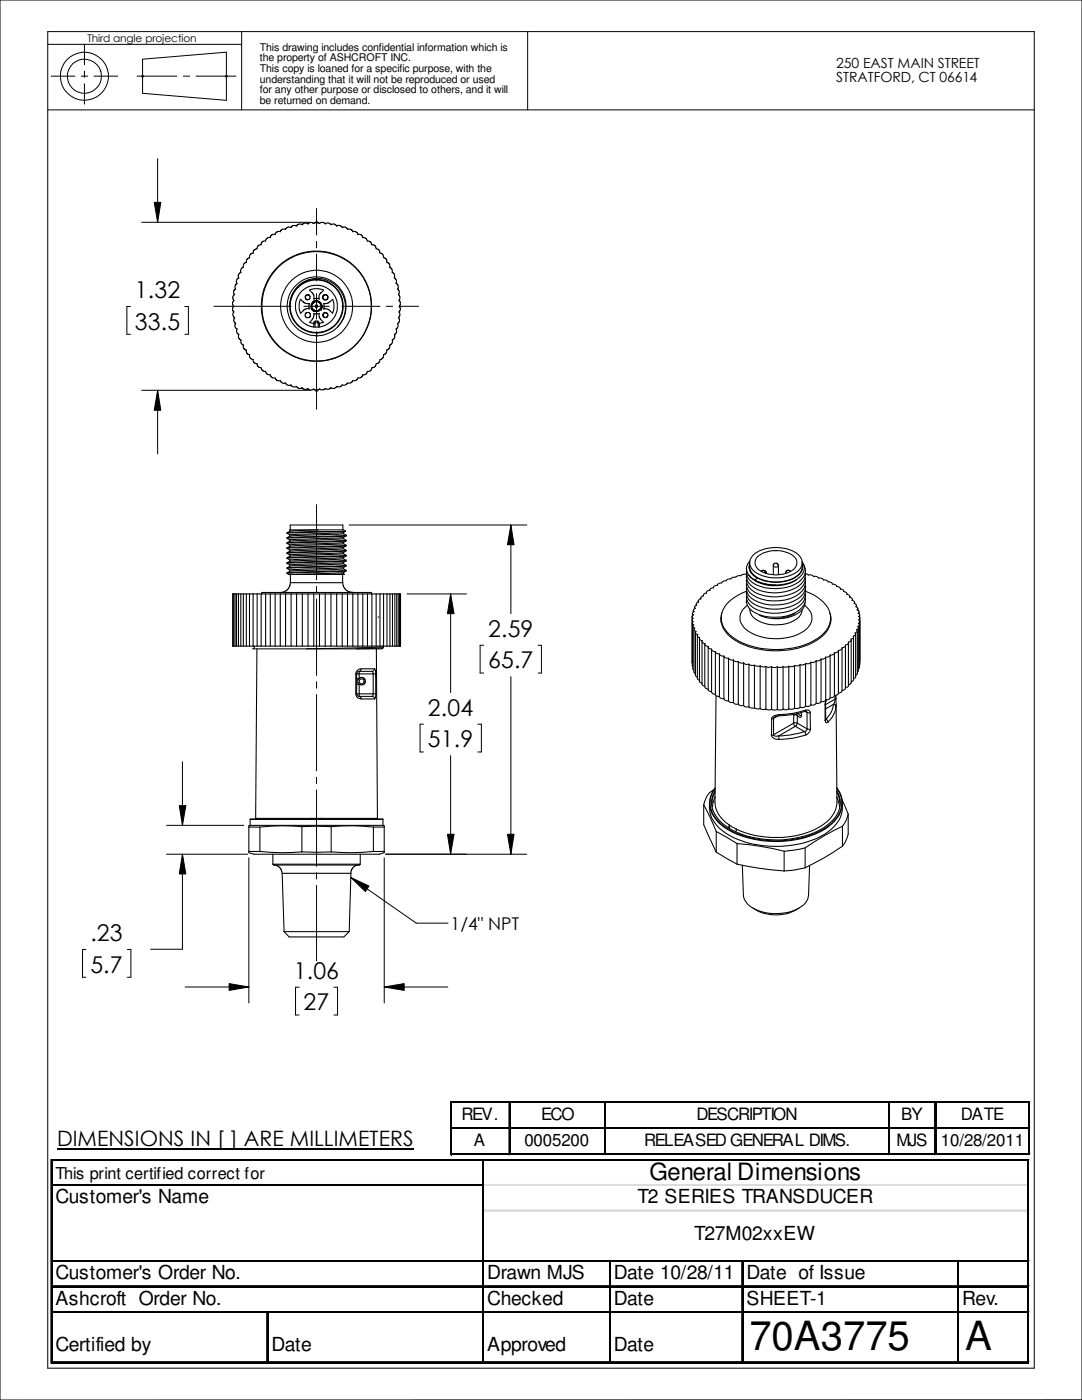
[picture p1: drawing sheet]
<svg xmlns="http://www.w3.org/2000/svg" width="216mm" height="279mm" viewBox="0 0 216 279" stroke-linecap="round" stroke-linejoin="round" font-family="sans-serif">
<g fill="none" stroke="#000" stroke-width=".2">
<path d="M0 0h215.9v279.4h-215.9zM9.5 8.8h38.7M9.5 6.3h196.9v266.8h-196.9zM10.2 15.2h4.7M16.2 15.2h1.3M16.8 8.8v4.1M16.8 14.2v1.3M16.8 16.7v4.1M18.8 15.2h4.7M27.3 15.2h8M28.3 15.1l.3 .3M28.4 11.8l16.8-1.4v9.6l-16.8-1.4z"/>
<path d="M28.6 15.1l-.3 .3M36.6 15.2h1.2M39.1 15.2h8M45 15.1l.3 .3M45.3 15.1l-.3 .3M48.2 6.3v15.6M105.3 6.3v15.6M9.5 21.9h196.9M31.5 31.7v12.7M28.3 44.4h33.6M30.8 40.4h1.3l-.6 4zM63 44.4h.3"/>
<path d="M63 44.2l.3 .3M63.2 41.6v5.3M63.2 48.2v1.2M63.2 50.7v5.3M63.2 58.6v5.1M63.3 44.2l-.3 .3M26 61.2h-.7v5.5h.7M28.3 77.9h33.6M31.5 77.9l.6 4h-1.3zM31.5 77.9v12.7M36.9 61.2h.7v5.5h-.7M42.7 61.1h9.4"/>
<path d="M52.3 61.1h5.8M60.6 61.1h5.1M63 77.9h.3M63 77.8l.3 .3M63.2 66.2v5.8M63.2 72.2v9.5M63.3 77.8l-.3 .3M68.2 61.1h7.6M77.1 61.1h1.3M79.6 61.1h3.9M63.2 100.7v15M63.2 117v1.3"/>
<path d="M63.2 119.5v15.3M69.7 104.8h35.4M81.2 118.5h11.9M89.9 118.5l.7 4h-1.3zM89.9 118.5v19.7M101.9 104.8l.7 3.9h-1.3zM101.9 104.8v17.7M63.2 136.1v1.2M63.2 138.6v15.2M96.5 128.8h-.7v5.5h.7M101.9 135v35.5M107.4 128.8h.6v5.5h-.6"/>
<path d="M36.4 152v12.7M63.2 155.1v1.3M63.2 157.6v15.3M84.5 144.5h-.7v5.6h.7M89.9 150.8v19.7M95.3 144.5h.8v5.6h-.8M33.2 170.5h16.2M33.2 164.7h15.4M35.8 160.8h1.3l-.7 3.9zM36.4 170.5l.7 3.9h-1.3zM36.4 170.5v18.9h-6.3M49.7 171.2v29"/>
<path d="M63.2 174.2v1.2M63.2 176.7v15.1M70 175.1l3.6 1.7-.7 1.1zM70 175.1l13.1 9.1h6.3M76.7 171.2v29M77 170.5h28.1M89.3 166.5h1.3l-.7 4zM101.3 166.5h1.3l-.7 4zM17.1 189.5h-.6v5.5h.6M25.4 189.5h.7v5.5h-.7M37 197h12.7M45.7 196.3l4 .7-4 .7z"/>
<path d="M59.7 197h-.7v5.6h.7M66.6 197h.8v5.6h-.8M76.7 197l3.9-.7v1.4zM76.7 197h12.7M89.9 219.8v10.7M90.2 219.8h115.3M10.2 231.4v40.7M10.5 231.4h194.9M10.5 236.4h86.1M90.2 225h115.3M90.2 230.2h115.3M96.3 231.6v40.5"/>
<path d="M101.6 220v10.5M120.6 220v10.5M177.3 220v10.5M186.5 220v10.5M205.1 231.6v40.5M205.2 220v10.5M10.5 251.5h194.9M10.5 256.6h194.9M121.5 251.8v20.3M148 251.8v20.3M191.1 251.8v20.3M10.5 261.7h194.9"/>
<path d="M10.5 271.7h194.9M53.2 262v10.1"/>
<circle cx="16.8" cy="15.2" r="4.8"/>
<circle cx="16.8" cy="15.2" r="3.4"/>
</g>
<g fill="none" stroke="#000" stroke-width=".21">
<path d="M46.8 58.8l-.4 .5 .1 .4 .2 .3-.3 .3v.4l.3 .4M47 57.7l-.4 .5 .2 .6M47.3 56.6l-.4 .4 .1 .7M47.6 55.5l-.4 .5 .1 .6M48 54.4l-.5 .5 .2 .6M48.6 53.3l-.6 .5 .1 .6M51.3 49.7l-.5 .1-.3 .3v.4l-.6 .3-.1 .6-.5 .3-.1 .7h-.3l-.3 .3v.7M53 48.1l-.6 .1-.2 .3-.1 .4h-.4l-.3 .2-.1 .6M53.9 47.4l-.6 .1-.3 .6M54.9 46.8l-.7 .1-.3 .6M55.9 46.2l-.7 .1-.3 .5M57 45.8h-.7l-.4 .5"/>
<path d="M58.1 45.4l-.7-.1-.4 .5M59.4 57.4l1.7-1.1 1.2-.4h1.4l.9 .1 1.1 .5 1.5 1.2 .5 .8 .5 1.2 .2 1.9-.2 .9-.5 1.2-1.2 1.5-.8 .5-1.1 .5-2 .1-.9-.1-1.1-.5-1.5-1.2-.6-.8-.4-1.2-.2-1.9 .4-1.5 .7-1.2 .5-.5M60.2 58.2l1.2-.9 1.2-.4 1.6 .1 .7 .3 1 .7 1.1 1.4 .3 1.1-.1 1.6-.2 .8-.7 1-1.4 1-1.2 .4-1.6-.1-.7-.3-1-.6-1.1-1.4-.3-1.2v-1.2l.2-.8 .5-1 .5-.5M60.3 44.8l-.7-.1-.5 .4-.6-.1-.4 .4M61.4 44.7l-.5-.2-.3 .1-.3 .3M61.8 59a.48 .48 0 0 0-.8 0v.6l.4 .3M62.6 44.6l-.3-.2h-.5l-.3 .3M62.6 44.6l.3-.2h.6l.2 .2M63.3 60h-.5l-.4 .2M63.3 60h.1M63.3 60v.1M63.8 44.6l.2-.2h.4l.5 .3"/>
<path d="M64 58.4l-.3 .6v.7l-.3-.1-.8 .1v-.9l-.8-.9 .9-.3h.9l.9 .3-.4 .6M64.6 59l-.2 .5 .5 .4M64.6 59l.2-.2 .4 .1 .2 .3-.1 .4M64.9 44.7l.2-.2h.4l.5 .3M66 44.9l.3-.2h.4l.4 .4M67.2 45.1l.6-.1 .5 .4M68.3 45.4l.5-.1 .5 .5M69.3 45.8l.6-.1 .5 .5M70.4 46.3l.4-.1 .3 .1 .3 .5M71.4 46.8h.6l.3 .4 .1 .2M72.4 47.5h.6l.3 .6M73.3 48.1l.6 .1 .3 .7"/>
<path d="M74.2 48.9h.3l.4 .2 .2 .6h.3l.3 .3 .1 .5M75.8 50.5l.6 .3 .1 .6M76.5 51.4l.6 .3 .1 .7 .5 .3 .1 .7 .3 .2 .2 .3-.1 .5M78.3 54.4l.4 .3 .1 .4-.1 .4M78.7 55.5l.4 .5-.1 .5M79 56.6l.5 .4-.2 .7 .4 .4-.2 .7M79.5 58.8l.3 .4v.4l-.2 .3M79.6 60l.3 .3v.5l-.2 .3 .2 .4v.3l-.3 .4M46.6 61.1l-.2 .7 .3 .5M46.7 62.2l-.3 .5 .1 .4 .3 .3-.1 .7 .3 .5M47 64.5l-.1 .6 .4 .6M47.3 65.7l-.1 .5 .5 .6-.2 .3 .1 .4 .5 .4-.1 .4 .2 .4 .4 .2"/>
<path d="M48.6 68.8v.8l.6 .3M49.1 69.9l.1 .6 .6 .3M49.8 70.8l.1 .7 .6 .3M50.5 71.7l.1 .6 .7 .3 .1 .4 .2 .2 .5 .2 .3 .6 .6 .1M53 74.1l.3 .6 .6 .1M53.9 74.8l.2 .5 .8 .1M54.9 75.4l.4 .5 .6 .1M55.9 75.9l.5 .6h.6M57 76.4l.4 .5 .7-.1M57.8 61.1l.1 .9 .4 1.3 1.1 1.6 1.6 1.1 1 .3 1.2 .2M57.8 61.1l.2-1.5 .6-1.3 .8-1 1.6-1.1 1.5-.4h1.6l1.6 .6 1.2 .9 1 1.3 .5 1.6 .1 1.6-.5 1.5-.6 1-1.1 1.1-1.5 .8-1.4 .2M57.8 61.1a5.6 5.6 0 0 1 6.5-5.5 5.6 5.6 0 0 1 4.4 7.2l-.3 1-1.1 1.5"/>
<path d="M58 76.8l.5 .4 .7-.1M59.2 77.1l.4 .4 .7-.1M60.3 77.4l.5 .3 .7-.1M60.5 60.2l.6 .4h.7l-.2 .3 .2 .7h-.6l-.5 .2-.7 .7-.3-.9v-1l.2-.9 .6 .5M61.4 77.6l.5 .3 .7-.3M62.1 61.6l.6 .6M62.1 61.6l.2 .3 .4 .3M62.1 61.5v.1M62.3 63.8l.3-.6v-.6h1.1l.1 .8 .8 .9M62.3 63.8l-.5 .5 .8 .3M62.4 60.4l.5-.4 .9 .2 .4 .7v.6l-.3 .4-.6 .3-.8-.2-.4-.7v-.6l.3-.3M62.5 60.2h.1"/>
<path d="M62.5 60.2v.1M62.6 64.6h.3v.7M62.6 64.6l.1-.4 .2-.1h.6l.2 .5M62.6 64.6v.7M62.8 62.1l-.1 .1M62.8 64.6l.2-.3h.4l.1 .3M62.9 67h.4M62.9 61l.3-.1 .1 .4h-.3zM63.2 66.5v.5M63.2 66.5h.3M63.3 60l-.8 .2M63.5 64.6h.3v.7"/>
<path d="M63.5 64.6v.7M64 61.8h.1M64.1 61.8h.1M64.2 61l-.1 .8M64.2 61h.1M64.3 61l-.2 .8M64.3 61h.1M64.5 64.3l-.7 .3M64.6 63.2l-.2-.2 .2-.5a.49 .49 0 0 1 .7 .1 .49 .49 0 0 1-.1 .7l-.3 .1M64.9 77.6l-.4 .2h-.5a.28 .28 0 0 0-.3-.2 .28 .28 0 0 0-.2 .3h-.5l-.4-.3M65.8 62l-.6-.4-.6 .1v-1.2h.8l1-.8 .2 .9v1l-.2 .9-.6-.5M66 77.4l-.6 .3-.5-.2"/>
<path d="M67.2 77.1l-.5 .4-.7-.1M67.3 65.3a6 6 0 0 1-4.1 1.7M67.3 65.3a5.9 5.9 0 0 0-1.1-9.3 5.9 5.9 0 0 0-8.7 3.6 5.9 5.9 0 0 0 5.7 7.4M68.3 76.8l-.5 .4-.6-.1M69.3 76.5l-.5 .4-.5-.1M70.4 76l-.4 .4h-.7M71.4 75.4l-.4 .5h-.6M72.4 74.8l-.4 .6h-.6M73.3 74.1l-.3 .6-.7 .1M74.2 73.4l-.3 .6-.6 .1M76.5 70.8v.6l-.3 .3-.4 .1-.1 .5-.6 .3-.3 .6-.6 .2M77.2 69.9l-.2 .6-.5 .3"/>
<path d="M79.5 63.4l.2 .7-.4 .5 .1 .6-.4 .4 .2 .5-.2 .4-.3 .3v.6l-.4 .4v.6l-.5 .5-.1 .6-.3 .3-.3 .1M79.6 62.3l.2 .6-.3 .5M46.5 118.5h.2M46.5 118.5v10.4M46.7 118.5h.2M46.7 118.5v10.4M46.9 118.5h.3M46.9 118.5v10.4M47.2 118.5h.4M47.2 118.5v10.4M47.6 118.5h.4M47.6 118.5v10.4"/>
<path d="M48 118.5h.6M48 118.5v10.4M48.6 118.5h.5M48.6 118.5v10.4M49.1 118.5h.7M49.1 118.5v10.4M50.5 118.5h-.7v10.4h.7M51.3 118.5h.8M51.3 118.5h-.8v10.4h.8M51.3 118.5v10.4M52.1 118.5h27.1M52.1 118.5v10.4"/>
<path d="M52.2 118.5v-.3h21.9v.3M53 118.5v10.4M53.9 118.5v10.4M54.9 118.5v10.4M55.9 118.5v10.4M57 118.5v10.4M57.3 111.3v.2l.5 .3v.2l-.5 .3 .5 .5v.2l-.5 .5M57.3 113.5l.5 .2M57.3 109.5l.5 .3M57.3 108.3v.2l.5 .3M57.3 106.5l.5 .3M57.3 106.3v.1"/>
<path d="M57.3 112.4l11.7-.4-.2 .1a1.96 1.96 0 0 1-1.6 .3l-9.3 .4M57.8 113.7v.3l-.5 .3v.1M57.8 110l-.5 .3v.1l.5 .3v.3l-.5 .3M57.8 107l-.5 .3 .5 .5M57.8 106.8v.2M57.8 108.8v.2M57.9 106l5.3-.3v.4M57.9 105.7v-.9h10.5v.9M58 116.3l-.2 .7-.4 .7-.8 .5-.6 .1M58 114.6v1.7M58 116.3h10.4M58.1 118.5v10.4"/>
<path d="M59.2 118.5v10.4M60.3 118.5v10.4M61.5 118.5v10.4M62.6 118.5v10.4M63.2 106.1l-5.9 .2M63.2 106.1h4.1M63.8 118.5v10.4M64.9 118.5v10.4M66 118.5v10.4M67.2 118.5v10.4M67.3 106.1l-10 .4M68.3 118.5v10.4"/>
<path d="M68.4 114.6v1.7M68.4 116.3l.1 .7 .5 .7 .6 .4 .8 .1M68.5 107.3l-10.4 .4h-.3v.3l-.5 .3M68.5 107.5l-10.6 .5M68.5 108.5l-10.7 .5M68.5 109.5l-10.7 .5v-.2M68.5 110.5l-10.6 .5M68.5 111.5l-10.6 .5M68.5 112.5l-10.6 .5M68.5 113.5l-10.6 .5M68.5 114.5l-2 .1M68.5 106.3l-10.7 .5"/>
<path d="M68.5 109.3l-10.7 .5M68.5 110.3l-10.6 .4M68.5 111.3l-10.6 .5M68.5 113.3l-10.7 .4M68.5 114.3l-9.4 .3M68.5 105.7l.5 .3M68.5 105.7h-10.7v.3l-.5 .3M68.5 107.5l.5 .3M68.5 108.2v.3l.5 .3M68.5 112.3v.2l.5 .3M68.9 106l-1.6 .1M69 106l-.5 .3v.2"/>
<path d="M69 109l-11.7 .4v-.1l.5-.3M69 106.8a.93 .93 0 0 0-1.1-.2l-10 .4M69 109l-.5 .3v.2l.5 .3M69 109.9l-.5 .4v.2l.5 .3M69 111l-.5 .3v.2l.5 .3M69 112.9l-.5 .4v.2l.5 .3M69 114l-.5 .3v.2l.2 .1h-11.1l-.3-.1M69 106.9l-.5 .4v.2M69 108l-.5 .3-1.1 .1-9.6 .4M69 106.8l-11.7 .5M69 107.8l-11.7 .5M69 109v-.2l-11.7 .5"/>
<path d="M69 109.8l-11.7 .5M69 110.8l-11.7 .5M69 111.8l-11.7 .5M69 112.8l-11.7 .5M69 114v-.2l-11.7 .5M69 106.9l-11.7 .5M69 108l-11.7 .5M69 109.9l-11.7 .5M69 111l-11.7 .5M69 112.9l-11.7 .6M69 114l-11.7 .4M69 106.8v.1"/>
<path d="M69 107.8v.2M69 109.8v.1M69 110.8v.2M69 111.8v.1M69 112.8v.1M69 110.8h.1M69 106.9h.1M69.3 118.5v10.4M70.4 118.5v10.4M71.4 118.5v10.4M72.4 118.5v10.4M73.3 118.5v10.4"/>
<path d="M74.2 118.5v10.4M75.1 118.5v10.4M75.8 118.5v10.4M76.5 118.5v10.4M77.2 118.5v10.4M77.8 118.5v10.4M78.3 118.5v10.4M78.8 118.5v10.4M79.2 118.5h.3M79.2 118.5v10.4M79.5 118.5v10.4M79.5 118.5h.4v10.4h-.4"/>
<path d="M79.7 118.5v10.4M79.8 118.5v10.4M139.3 119.9v.2M139.8 119.3v.2M140.3 118.8v.1M141 118.4l-.5 .1-.1 .4-.6 .4 .1 .2a.45 .45 0 0 0-.5 .6 .39 .39 0 0 0-.4 .2 .39 .39 0 0 0 0 .4 .41 .41 0 0 0-.3 .3 .41 .41 0 0 0 0 .4 .36 .36 0 0 0-.3 .3 .36 .36 0 0 0 .1 .3 .35 .35 0 0 0-.3 .3 .35 .35 0 0 0 .2 .4 .33 .33 0 0 0-.3 .3 .33 .33 0 0 0 .2 .4l-.2 .4 .2 .2a.36 .36 0 0 0-.2 .4 .36 .36 0 0 0 .3 .3 .34 .34 0 0 0-.1 .4 .34 .34 0 0 0 .3 .2 .38 .38 0 0 0-.1 .5 .38 .38 0 0 0 .4 .2 .39 .39 0 0 0-.1 .5 .39 .39 0 0 0 .4 .2l-.1 .2 .5 .4v.3l.5 .2a.46 .46 0 0 0 .6 .6 .48 .48 0 0 0 .6 .6l.1 .4 .6 .1a.7 .7 0 0 0 .7 .5 .65 .65 0 0 0 .9 .5M141 118.2v.2M141.6 117.8l-.5 .2-.1 .4M141.6 117.7v.1M142.4 117.3l-.6 .1-.2 .4M142.4 117.2v.1M143.2 116.8a.63 .63 0 0 0-.8 .5"/>
<path d="M143.2 116.8h.1M148.9 114.6h-.5l-.5 .3h-.5l-.6 .3h-.6l-.4 .3-.6 .1a.92 .92 0 0 1-.9 .4l-.3 .3a.66 .66 0 0 0-.8 .5M148.9 113.5v.1M148.9 114.3v.1M148.9 115.1v.1M148.9 115.9v.1M148.9 116.8h.1M148.9 117.6h.1M148.9 118.4v.1M148.9 119.2v.1M149 118a7.9 7.9 0 0 0-4.9 4.2 4.6 4.6 0 0 0 2.2 5 15.9 15.9 0 0 0 11.9 2.1 10.3 10.3 0 0 0 7-4 4.3 4.3 0 0 0-1.5-5.7l-1.3-.9-1.7-.7M149.3 114.6a6.2 6.2 0 0 0 5.5 2.2"/>
<path d="M149.5 113.1a2.44 2.44 0 0 0 1.5 2.2M149.5 112.7a2.41 2.41 0 0 0 1.5 2.6M149.6 112.3a3 3 0 0 0 2.5 3.4 7.6 7.6 0 0 0 7.4-1.2 2.41 2.41 0 0 0 .6-2.2M149.6 111.9a2.06 2.06 0 0 0 .3 3.3l.8 .6M150.2 110.9a7.7 7.7 0 0 1 8-1 2.45 2.45 0 0 1 1.6 3.4 6.6 6.6 0 0 1-7.1 1.8 3.6 3.6 0 0 1-3.1-2.6 1.96 1.96 0 0 1 .6-1.6zM150.7 115.8l.2 .1a9.1 9.1 0 0 0 3.9 .9M151 115.3l-.3 .5M151.1 111.1a6.1 6.1 0 0 1 7.4 0 1.69 1.69 0 0 1-.6 2.8 6.3 6.3 0 0 1-6.6-.3 1.66 1.66 0 0 1-.2-2.5zM152 113.9h.7l.3 .4M152 113.9h.1M152 113.9l-.2 .1M152.1 113.9l.3-.1 .3 .2-.1 .2"/>
<path d="M152.1 113.9l-.2 .1M152.6 114.2l.1 .2M152.6 114.2l-.2 .1M153 114.3l-.2 .1M153 114.3v.2M154.3 112.9v-.3l.3-.2h.5l.2 .5M154.3 112.9a.58 .58 0 0 0 1 0M154.3 112.9v1.8M155.3 112.9v1.8M156.8 114.4h.1M157.7 114l-.2-.2h-.3l-.3 .2-.1 .3M159 115.7a8.2 8.2 0 0 1-8.3 .2"/>
<path d="M160 112.1a2.14 2.14 0 0 1-.4 3 6.9 6.9 0 0 1-4.8 1.7M160.1 112.6a2.69 2.69 0 0 1-2.1 3 8.6 8.6 0 0 1-7-.3M160.4 112.7a2.47 2.47 0 0 1-.8 3.3 9 9 0 0 1-9.5 .2 2.36 2.36 0 0 1-1.1-2.3M160.7 114.4a2.93 2.93 0 0 1-2.2 3.1 8.7 8.7 0 0 1-8.6-.7 2.08 2.08 0 0 1-.9-2M160.7 115.1a3.2 3.2 0 0 1-2.6 3.3 8.7 8.7 0 0 1-8.2-.7 2.14 2.14 0 0 1-.9-2.1M160.7 116.8a2.49 2.49 0 0 1-1.6 2.8 9.1 9.1 0 0 1-9.2-.2 2.2 2.2 0 0 1-.9-2.2M160.7 117.6a3 3 0 0 1-2.2 3.1 8.9 8.9 0 0 1-8.6-.6 2.11 2.11 0 0 1-.9-2.1M160.7 118.4a2.69 2.69 0 0 1-1.7 2.9 8.6 8.6 0 0 1-9.4-.6 1.84 1.84 0 0 1-.6-1.9M160.7 119.2a2.8 2.8 0 0 1-2 3.1 9.1 9.1 0 0 1-8.7-.4 2.35 2.35 0 0 1-1-2.2M160.7 114.5l.5 .2a1.27 1.27 0 0 1 1.1 .4h.6l.4 .3 .8 .1 .2 .2 .8 .2 .1 .2a.74 .74 0 0 1 .9 .5l.7 .2 .1 .3M160.7 116a2.56 2.56 0 0 1-1.2 2.5 8.6 8.6 0 0 1-9.9-.2 2.03 2.03 0 0 1-.6-2M160.7 113.9v.1"/>
<path d="M160.7 114.7v.1M160.7 115.5v.1M160.7 116.3v.1M160.7 117.1v.2M160.7 118v.1M160.7 118.8v.1M160.7 119.6v.1M166.9 117.1a.62 .62 0 0 1 .8 .5M166.9 117v.1M167.7 117.6l.5 .1 .2 .4M167.7 117.5v.1M168.4 118.1l.5 .2 .1 .3"/>
<path d="M168.4 118v.1M169 118.6a.46 .46 0 0 1 .5 .6l.3 .1 .3 .2-.1 .3 .5 .3-.1 .3a.38 .38 0 0 1 .4 .2 .38 .38 0 0 1 0 .5 .36 .36 0 0 1 .3 .2 .36 .36 0 0 1-.1 .4 .37 .37 0 0 1 .4 .3 .37 .37 0 0 1-.2 .4 .33 .33 0 0 1 .3 .3 .33 .33 0 0 1-.2 .3l.3 .3-.1 .3-.2 .1a.35 .35 0 0 1 .3 .4 .35 .35 0 0 1-.3 .3 .34 .34 0 0 1 .1 .3 .34 .34 0 0 1-.2 .3l.1 .4-.4 .3a.36 .36 0 0 1 .1 .4 .36 .36 0 0 1-.4 .2 .38 .38 0 0 1 .1 .5 .38 .38 0 0 1-.4 .2v.3l-.5 .3v.2l-.5 .3v.3l-.6 .3-.1 .4-.6 .2-.3 .4-.4 .1-.3 .4-.5 .1-.1 .3-.7 .1M169 118.5v.1M169.6 119v.2M170.1 119.6v.2M46.5 128.9h.2M46.7 128.9h.2M46.9 128.9h.3M47.2 128.9h.4M47.6 128.9h.4M48 128.9h.6M48.6 128.9h.5"/>
<path d="M49.1 128.9h.7M50.5 129.5h20.7M50.6 128.9l.2 .3-.3 .3M51.3 129.5l-.3 33.8M51.3 128.9h.8M52.1 128.9h27.1M71 138.5a1.05 1.05 0 0 0 1.1 1M71 138.5h.2M71 134.5h.2M71 134.5v4M71.2 138.5l.1 .3 .4 .2M71.2 135.4h.5"/>
<path d="M71.2 136.6h.5M71.2 138.5h3.3M71.2 134.5h3.3M71.2 134.5v4M71.2 129.5l5.3-.2-.4 .2zM71.6 135.4l-.2 .2v.5l.3 .5M71.7 139l.3 .2 .1 .3M71.7 134l-.4 .1-.1 .4M71.7 135.4l.3-.2h.3l.6 .6v.5l-.3 .3-.6 .1-.3-.2M71.7 139h2.6M71.7 134h2.5M71.7 134v1.4"/>
<path d="M71.7 136.6v2.4M72.1 133.5a1.08 1.08 0 0 0-1.1 1M72.1 133.5l-.1 .3-.3 .2M72.1 139.5h2.7M72.1 133.5h2.6M74.2 134l.3 .5M74.3 139l.2 .1 .3 .4M74.5 134.5h.4M74.5 138.5l-.2 .5M74.5 138.5h.5M74.5 134.5v4M74.7 133.5l.2 .2v.8"/>
<path d="M74.7 133.5l-.2 .4-.3 .1M74.9 134.5l.1 4M75 138.5l-.2 1M75.1 129.5l.2 33.8M75.4 123.1h.2M76.3 128.9l.2 .2M76.5 129.1l-15.2 .4M76.5 129.1v.1M79.2 128.9h.3M138.1 123.7v8.7M138.1 123.1v.5M138.1 124.3v8.6l.2 .2"/>
<path d="M138.2 122.4v.5M138.3 125v8.6l.2 .2M138.3 121.8v.3M138.5 125.6v8.5l.3 .4M138.6 121.2v.3M138.8 126.2v8.6l.3 .3M138.9 120.5v.3M139.1 126.8v8.6l.5 .4M139.6 127.4v8.7l.5 .3M140.1 128v8.6l.2 .2 .3 .1M140.6 128.6v8.5l.2 .2 .5 .2M141.3 129.1v8.6l.7 .3"/>
<path d="M142 129.6v8.5a.74 .74 0 0 0 .7 .5M142.7 138.6a.65 .65 0 0 0 .9 .4M142.7 130.1v8.5M142.9 138.8l-.2 21.3a5.6 5.6 0 0 0 2.9 4.6M143.6 130.5l.2 .4h.6M143.6 139l.2 .4h.6M143.6 130.5v8.5M143.9 123.3v.9M144 122.3a4.7 4.7 0 0 0 2.3 5.3 16.7 16.7 0 0 0 17.1-.1 4.6 4.6 0 0 0 2.2-5.2M144.4 130.9l.3 .4 .7 .1M144.4 139.4l.3 .4 .7 .1M144.4 130.9v8.5"/>
<path d="M145.4 131.4a.85 .85 0 0 0 .9 .3M145.4 139.9l.3 .3h.6M145.4 131.4v8.5M146.3 131.7l.3 .3h.7M146.3 131.7v8.5M147.3 132l.6 .3h.5M147.3 132v8.5M148.4 132.3l.4 .3 .6-.1M148.4 132.3v8.5M148.9 120v.1M149.1 120.8a2.94 2.94 0 0 0-1.4 2.8 2.94 2.94 0 0 0 1.8 2.5 10.6 10.6 0 0 0 11.5-.6 2.85 2.85 0 0 0-.4-4.7M149.4 132.5l.5 .3h.6"/>
<path d="M149.4 132.5v8.6M149.6 121.6a2.61 2.61 0 0 0 1.8 2.4 7.9 7.9 0 0 0 8-.8 2.01 2.01 0 0 0 .6-1.5M150.5 132.8l.5 .2 .7-.1M150.5 132.8v8.5M151.6 122.8l1.2 .4 1.4 .2M151.7 132.9l.5 .2 .6-.1M151.7 132.9v8.5M152.8 133l.4 .2 .8-.1M152.8 133v8.5M154 133.1l.4 .1 .7-.1M154 133.1v8.5M155.1 133.1a1.05 1.05 0 0 0 1.2 0"/>
<path d="M155.1 133.1v8.5M156.3 133.1v8.4M157.4 133l-.4 .1h-.7M157.4 133v8.4M158.5 132.8l-.5 .3-.6-.1M158.5 132.8v8.5M158.6 122.4a8 8 0 0 1-4.4 1M159.6 132.7l-.4 .2-.7-.1M159.6 132.7v8.4M160.7 120.2a3.4 3.4 0 0 1-2.8 2.8 9.5 9.5 0 0 1-3.6 .4M160.7 132.4l-.6 .3h-.5M160.7 132.4v8.5"/>
<path d="M161.8 132.2l-.4 .3-.7-.1M161.8 132.2v8.5M162.9 131.9l-.6 .3h-.5M162.9 131.9v8.5M163.8 131.5a.93 .93 0 0 1-.9 .4M163.8 131.5v8.5M164.8 131.1l-.5 .4h-.5M164.8 139.7l-.3 .3h-.7M164.8 131.1v8.6M164.9 139.7l-.3 .8M164.9 139.7l-.2 .7M165.7 130.7l-.3 .4h-.6"/>
<path d="M165.7 139.2l-.3 .4-.6 .1M165.7 130.7v8.5M165.7 123.3v.9M166.5 130.3v8.6l-.4 .3h-.4M166.6 139.5l-.3 1.1M166.6 138.8v.7M166.6 139.5l-1.9 1.1M166.8 139.3l-.2 .2M166.8 139.3v1.7M166.8 138.8v.5M166.8 139.3h.1M167.3 129.8v8.6l-.5 .4h-.3"/>
<path d="M168 129.4v8.6l-.3 .2-.4 .1M168.7 128.8v8.6l-.7 .4M169.3 128.3v8.6l-.6 .3M169.8 127.7v8.7l-.5 .3M170.3 127.1v8.6l-.5 .4M170.5 120.2v.3M170.7 126.5v8.6l-.4 .3M170.9 120.8v.3M171.1 125.9v8.6l-.4 .3M171.2 121.5v.3M171.3 125.3v8.6l-.2 .2M171.4 122.1v.4"/>
<path d="M171.5 124.7v8.5l-.2 .2M171.5 122.7v.5M171.6 123.4l-.1 9.4M142.5 157.6a3.9 3.9 0 0 0-1.9 2.4l-.2 .6M142.7 157.3a4.9 4.9 0 0 0 1.1 7 16.8 16.8 0 0 0 10.3 3.5 17.8 17.8 0 0 0 11.6-3.3 5.1 5.1 0 0 0 1.3-7.2M142.7 157.8a4.9 4.9 0 0 0 1.3 6.4 16.7 16.7 0 0 0 11.2 3.4 17.7 17.7 0 0 0 9.6-2.8 5.3 5.3 0 0 0 2.7-5.9l-.5-1.1M142.7 159.1l-.5 1.4v.6M142.7 157.2v.1a5.1 5.1 0 0 0-1.1 3M142.7 158l-.4 1-.2 1.3M146.3 140.2l.3 .3h.7M147.3 140.5l.6 .3h.5M148.4 140.8l.4 .3h.6"/>
<path d="M149.4 141.1l.5 .2h.6M150.5 141.3l.5 .2 .7-.1M151.7 141.4l.5 .2 .6-.1M152.8 141.5l.6 .2 .6-.1M153.9 146.7a.96 .96 0 0 0 .8 .8l.7 .1M154 141.6a1.05 1.05 0 0 0 1.1 0M154 143.5l-.1 3.2M154.3 143.4l-.3 .1M154.3 146.6l-.4 .1M154.3 146.6l.1 .2a.91 .91 0 0 0 1 .1M154.3 143.4v3.2M155.2 142.9l-.9 .5"/>
<path d="M155.4 146.9v.7M155.4 142.9a1.13 1.13 0 0 0-1.1 .5M155.4 142.6a1.35 1.35 0 0 0-1.4 .9M156.3 141.5l-.4 .2-.8-.1M157.4 141.4l-.4 .2-.7-.1M158.4 144.3l.1 .4 .2 .2M158.4 142.7h.7M158.4 144.3h.7M158.4 142.5v1.8M158.4 144.3l-4.1 2.3M158.5 141.3a.94 .94 0 0 1-1.1 .1M158.7 144.9l-3.3 2"/>
<path d="M158.7 144.9l1.8 1.1M158.9 142.4l.2 .3M159.1 144.3l-.4 .6M159.1 144.3l1.9 1.2M159.1 142.7v1.6M159.3 142.4l.3 .4h.3v-.1M159.6 141.1l-.4 .3-.7-.1M159.8 142.2l.1 .6-.1 .3a.58 .58 0 0 1-.7-.4M160.5 146a18.4 18.4 0 0 1-5.1 .9M160.5 146l.3 .7M160.7 141.9l-2.7 .7-2 .2h-.6v-.2M160.7 141.9l.3 .1v.2"/>
<path d="M160.7 142l.3 .2M160.7 140.9a1.05 1.05 0 0 1-1.1 .2M160.8 141.7l-.1 .2M160.8 146.7a18.2 18.2 0 0 1-5.4 .9M160.8 141.7a.59 .59 0 0 1 .9 .5M160.8 141.7a18.2 18.2 0 0 1-5.4 .9M161 142.2h.7M161 145.5h.7M161 145.5v.3l-.5 .2M161 142.2v3.3M161.7 142.2v3.3M161.7 145.5l-.2 .6-.7 .6"/>
<path d="M161.8 140.7l-.4 .3-.7-.1M162.9 140.4l-.6 .3h-.5M163.8 140l-.2 .3-.7 .1M164.6 143.8l.3 .4 .3-.1M164.6 140.5v3.3M164.7 140.4l-.1 .1M164.7 140.4l.1 3.2M164.8 143.6l-.2 .2M164.8 143.6v.1M164.8 143.5v.1M164.8 143.6l.3 .1 .1 .4M164.8 143.6h-.1"/>
<path d="M166.3 140.6a4.7 4.7 0 0 1-1.5 3M166.3 140.6h.3l.2 .4M166.3 140.6l-1.6 .9M166.8 141a5 5 0 0 1-1.6 3.1M166.8 140.5l.2 19.6a6.3 6.3 0 0 1-4 5.2 19.1 19.1 0 0 1-16.1 .2M167 157.2a4.6 4.6 0 0 1 1.1 3.1M167 158l.4 1 .2 1.3M167 159.1l.5 2M168 159.6l1.2 2.9M49.7 169.9h2.2M49.7 165.1h2.2M49.9 163.5h26.5"/>
<path d="M49.9 164.7l-.2 .1v5.4l1 .3h25l1-.3v-5.4l-.3-.1M49.9 163.5v1.2M49.9 164.7h26.5M51 163.3h11.2M51 163.3v.1M51.9 169.9a41.5 41.5 0 0 0 8.3 .1M51.9 165.1v4.8M54.4 170.5v2M54.4 172.5l.2 .1M54.4 172.5h17.5M54.6 172.6l.5 .1 .7 .4 .4 .7 .1 .5M60.2 170h5.9"/>
<path d="M60.2 165h5.9M60.2 165a41.6 41.6 0 0 0-8.3 .1M60.2 165v5M62.2 163.3v.2zM62.2 163.3h13.1M64.1 163.4v-.1l.1 .2M66.1 165a42 42 0 0 1 8.4 .1M66.1 165v5M70 174.3h-13.7l.4 11.6M70 174.3l-.3 11.6M71.8 172.6l-1.1 .3-.6 .8-.1 .6M71.9 170.5v2"/>
<path d="M71.9 172.5l-.1 .1h-17.2M74.5 169.9a42.1 42.1 0 0 1-8.4 .1M74.5 165.1v4.8M74.5 169.9h2.2M74.5 165.1h2.2M75.3 163.3l.1 .1M76.4 163.5v1.2M140.4 160.6l2.5 5.3M140.4 160.6v4l2.5 5.5M141.6 160.3a6.7 6.7 0 0 0 3.9 5.4 20.7 20.7 0 0 0 19.1-.2 6.6 6.6 0 0 0 3.5-5.2M141.6 160.3a6.1 6.1 0 0 0 3.1 5.9 20.4 20.4 0 0 0 17.3 1.5 8.7 8.7 0 0 0 5.9-5.3l.2-2.1M142.9 165.9l4.2 2.5"/>
<path d="M142.9 170.1l4.2 2.4M142.9 165.9v4.2M145.5 164.8v.5M145.5 164.8l-.1 .4M145.6 164.7l1.3 .8M145.6 164.7l-.1 .1M145.6 164.7v.7M146.9 165.5v.2M146.9 165.6l-.1 .4M147.1 168.4a54.3 54.3 0 0 1 9.4 1.5M147.1 172.5a65 65 0 0 0 9.4 1.3M147.1 168.4v4.1"/>
<path d="M148.1 172.7l.2 6a3.8 3.8 0 0 0 2.9 3 10.1 10.1 0 0 0 9.1-1.1 2.99 2.99 0 0 0 1-1.9l.2-6M156.5 169.9v3.9M160.7 169.2l-4.2 .7M160.7 173.2l-2.6 .5-1.6 .1M160.7 169.2v4M168.1 164.9a50.7 50.7 0 0 0-7.4 4.3M168.1 168.9a50.7 50.7 0 0 1-7.4 4.3M168.1 164.9v4M169.2 162.5l-.5 1.5-.6 .9M169.2 162.5v4l-.5 1.5-.6 .9M56.7 185.9h13M56.7 185.9l1 1.1h10.9l1.1-1.1"/>
<path d="M150.2 181.2a8.4 8.4 0 0 0 9.2 0"/>
<circle cx="61.4" cy="59.3" r=".47"/>
<circle cx="64.9" cy="59.4" r=".55"/>
<circle cx="61.4" cy="62.9" r=".54"/>
<circle cx="63.1" cy="61.1" r="11"/>
<circle cx="63.2" cy="61.1" r="7.2"/>
<circle cx="63.2" cy="61.1" r=".91"/>
<circle cx="63.2" cy="61.1" r="10.9"/>
<circle cx="64.9" cy="62.9" r=".49"/>
<circle cx="72.2" cy="136" r=".49"/>
</g>
<path d="M30.8 40.4h1.3l-.6 4zM31.5 77.9l.6 4h-1.3zM89.9 118.5l.7 4h-1.3zM101.9 104.8l.7 3.9h-1.3zM36.4 170.5l.7 3.9h-1.3zM35.8 160.8h1.3l-.7 3.9zM70 175.1l3.6 1.7-.7 1.1zM89.3 166.5h1.3l-.7 4zM101.3 166.5h1.3l-.7 4zM45.7 196.3l4 .7-4 .7zM76.7 197l3.9-.7v1.4z" fill="#000"/>
<path d="M11.4 229.3h71.1" fill="none" stroke="#000" stroke-width=".25"/>
<g fill="none" stroke="#000" stroke-width=".3">
<path d="M90.1 219.8v10.7M90.2 219.9h115.3M10.3 231.4v40.7M10.5 231.5h194.9M10.5 236.5h86.1M90.2 225.1h115.3M90.2 230.4h115.3M96.5 231.6v40.5M177.5 220v10.5M186.7 220v10.5M205.2 231.6v40.5M205.4 220v10.5"/>
<path d="M10.5 256.8h194.9M121.7 251.9v20.2M148.2 251.9v20.2M191.2 251.9v20.2M10.5 261.8h194.9M10.5 271.9h194.9M53.4 262v10.1"/>
</g>
<path d="M101.7 220v10.5M120.7 220v10.5M10.5 251.7h194.9" fill="none" stroke="#000" stroke-width=".34"/>
<path d="M89.9 230.5v.1M96.6 236.4h108.5M101.6 230.5v.1M120.6 230.5v.1M177.3 230.5v.1M186.5 230.5v.1M205.2 230.5v.1M96.6 241.4h108.5" fill="none" stroke="#dadcdd" stroke-width=".2"/>
<path d="M96.6 236.5h108.5M96.6 241.6h108.5" fill="none" stroke="#dadcdd" stroke-width=".3"/>
<g font-size="8">
<text x="149.5" y="269.5">70A3775</text>
<text x="192.6" y="269.5">A</text>
</g>
<text font-size="4.8" x="129.6" y="235.6">General Dimensions</text>
<g font-size="4.6">
<text x="26.9" y="59.5">1.32</text>
<text x="26.9" y="65.8">33.5</text>
<text x="97.4" y="127.1">2.59</text>
<text x="97.4" y="133.4">65.7</text>
<text x="85.4" y="142.9">2.04</text>
<text x="85.4" y="149.1">51.9</text>
<text x="18" y="187.8">.23</text>
<text x="18" y="194.1">5.7</text>
<text x="58.6" y="195.4">1.06</text>
<text x="60.6" y="201.6">27</text>
</g>
<text font-size="4.2" x="11.4" y="228.8">DIMENSIONS IN [ ] ARE MILLIMETERS</text>
<g font-size="3.9">
<text x="11" y="240.1">Customer's Name</text>
<text x="127.2" y="240.1">T2 SERIES TRANSDUCER</text>
<text x="138.5" y="247.6">T27M02xxEW</text>
<text x="11" y="255.3">Customer's Order No.</text>
<text x="97.2" y="255.3">Drawn MJS</text>
<text x="122.5" y="255.3">Date 10/28/11</text>
<text x="148.9" y="255.3">Date of Issue</text>
<text x="11" y="260.4">Ashcroft Order No.</text>
<text x="97.2" y="260.4">Checked</text>
<text x="122.5" y="260.4">Date</text>
<text x="148.9" y="260.4">SHEET-1</text>
<text x="192" y="260.4">Rev.</text>
<text x="11" y="269.6">Certified by</text>
<text x="54.1" y="269.6">Date</text>
<text x="97.2" y="269.6">Approved</text>
<text x="122.5" y="269.6">Date</text>
</g>
<text font-size="3.5" x="89.9" y="185.7">1/4&quot; NPT</text>
<g font-size="3.4">
<text x="92.1" y="223.4">REV.</text>
<text x="108" y="223.4">ECO</text>
<text x="139" y="223.4">DESCRIPTION</text>
<text x="179.8" y="223.4">BY</text>
<text x="191.7" y="223.4">DATE</text>
<text x="94.5" y="228.6">A</text>
<text x="104.6" y="228.6">0005200</text>
<text x="128.6" y="228.6">RELEASED GENERAL DIMS.</text>
<text x="178.9" y="228.6">MJS</text>
<text x="187.7" y="228.6">10/28/2011</text>
</g>
<text font-size="3.3" x="11" y="235.2">This print certified correct for</text>
<g font-size="2.8">
<text x="166.9" y="13.5">250 EAST MAIN STREET</text>
<text x="166.9" y="16.4">STRATFORD, CT 06614</text>
</g>
<g font-size="2.1">
<text x="17.4" y="8.3">Third angle projection</text>
<text x="51.9" y="10.1">This drawing includes confidential information which is</text>
<text x="51.9" y="12.2">the property of ASHCROFT INC.</text>
<text x="51.9" y="14.4">This copy is loaned for a specific purpose, with the</text>
<text x="51.9" y="16.5">understanding that it will not be reproduced or used</text>
<text x="51.9" y="18.6">for any other purpose or disclosed to others, and it will</text>
<text x="51.9" y="20.7">be returned on demand.</text>
</g>
</svg>
